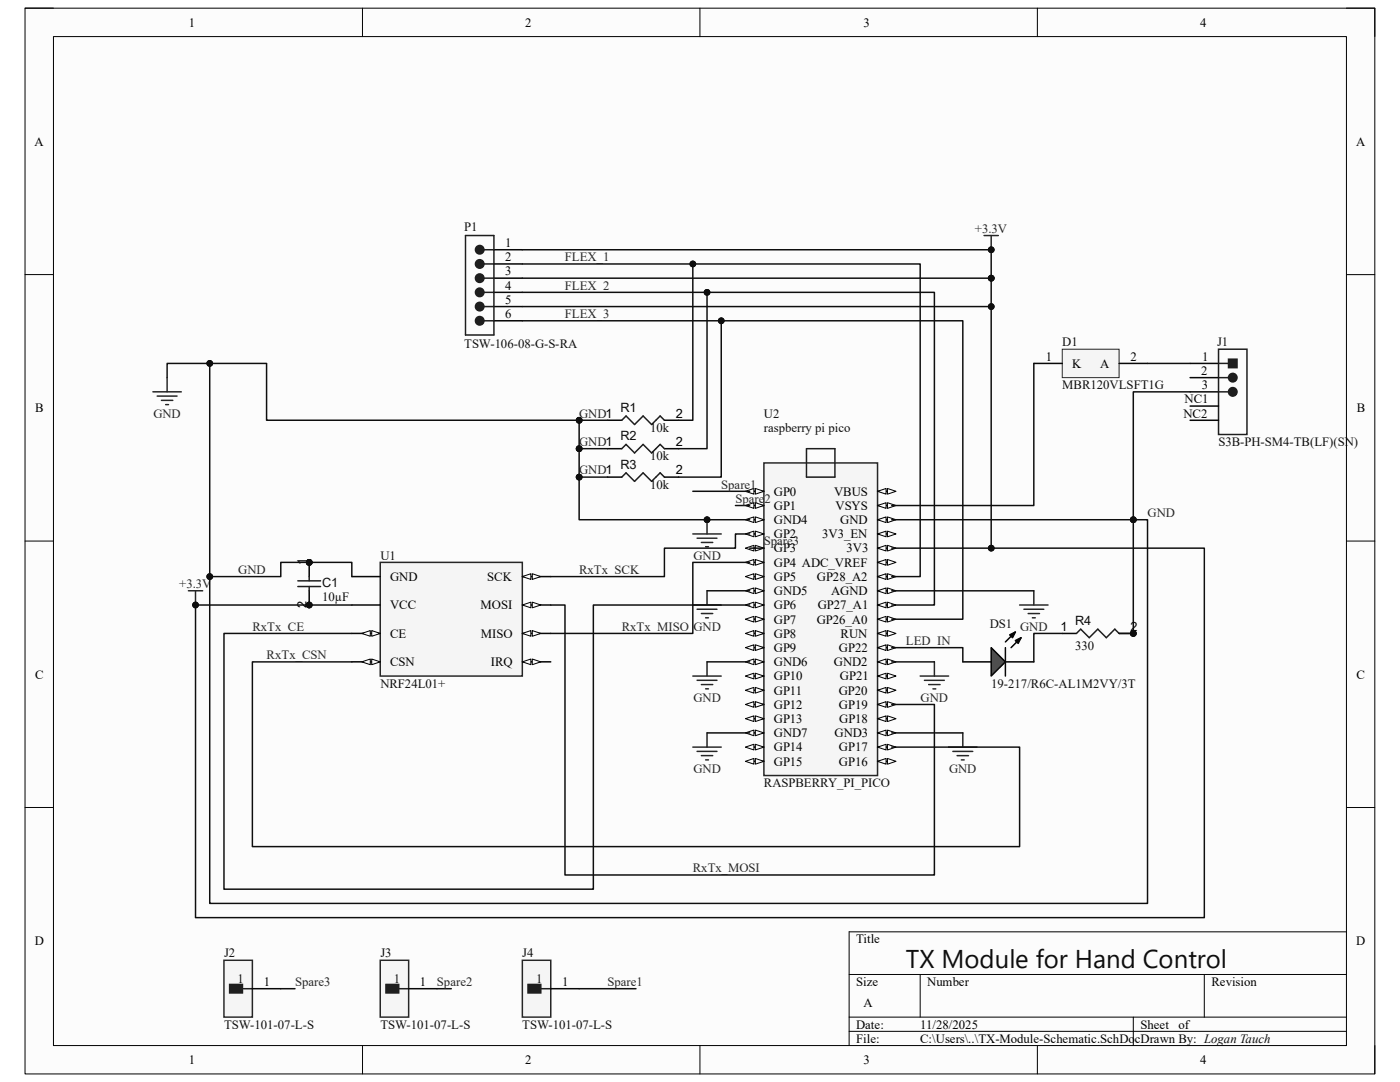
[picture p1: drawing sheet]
<svg xmlns="http://www.w3.org/2000/svg" width="279mm" height="216mm" viewBox="0 0 279 216" stroke-linecap="round" stroke-linejoin="round" font-family="sans-serif">
<path d="M5 1.6h269.4v212.7h-269.4z" fill-rule="evenodd" fill="#fcfcfc"/>
<path d="M5 1.6h269.4v212.7h-269.4z" fill="none" stroke="#000" stroke-width=".2"/>
<path d="M10.7 7.3h258v201.3h-258z" fill-rule="evenodd" fill="#fcfcfc"/>
<g fill="none" stroke="#000" stroke-width=".2">
<path d="M5 1.6h5.7M10.7 7.3h258v201.3h-258zM72.3 1.6v5.7M139.7 1.6v5.7M207 1.6v5.7M268.7 1.6h5.7v5.7M5 54.8h5.7M268.7 54.8h5.7M5 108h5.7M268.7 108h5.7M5 161.1h5.7M268.7 161.1h5.7"/>
<path d="M169.5 194.4h99.2M183.6 194.4v8.6M240.3 194.4v8.6M268.7 185.9h-99.2v22.7M72.3 208.6v5.7M139.7 208.6v5.7M169.5 203h99.2M169.5 205.8h99.2M207 208.6v5.7M226.2 203v5.6M274.4 208.6v5.7"/>
</g>
<path d="M152.5 92.4h22.6v62.3h-22.6z" fill-rule="evenodd" fill="#f5f5f5"/>
<path d="M152.5 92.4h22.6v62.3h-22.6z" fill="none" stroke="#262626" stroke-width=".3"/>
<path d="M161 89.5h5.6v5.7h-5.6z" fill="none" stroke="#1c1c1c" stroke-width=".3"/>
<path d="M149.6 98h2.8" fill="none" stroke="#000" stroke-width=".3"/>
<path d="M150.7 97.5l1.7 .5-1.7 .6z" fill="#fbfbfb"/>
<path d="M150.7 97.5l1.7 .5-1.7 .6z" fill="none" stroke="#000" stroke-width=".2"/>
<path d="M148.8 98l1.7-.5v1.1z" fill="#fbfbfb"/>
<path d="M148.8 98l1.7-.5v1.1z" fill="none" stroke="#000" stroke-width=".2"/>
<path d="M149.6 100.9h2.8" fill="none" stroke="#000" stroke-width=".3"/>
<path d="M150.7 100.3l1.7 .6-1.7 .5z" fill="#fbfbfb"/>
<path d="M150.7 100.3l1.7 .6-1.7 .5z" fill="none" stroke="#000" stroke-width=".2"/>
<path d="M148.8 100.9l1.7-.6v1.1z" fill="#fbfbfb"/>
<path d="M148.8 100.9l1.7-.6v1.1z" fill="none" stroke="#000" stroke-width=".2"/>
<path d="M149.6 103.7h2.8" fill="none" stroke="#000" stroke-width=".3"/>
<path d="M150.7 103.1l1.7 .6-1.7 .6z" fill="#fbfbfb"/>
<path d="M150.7 103.1l1.7 .6-1.7 .6z" fill="none" stroke="#000" stroke-width=".2"/>
<path d="M148.8 103.7l1.7-.6v1.2z" fill="#fbfbfb"/>
<path d="M148.8 103.7l1.7-.6v1.2z" fill="none" stroke="#000" stroke-width=".2"/>
<path d="M149.6 106.5h2.8" fill="none" stroke="#000" stroke-width=".3"/>
<path d="M150.7 106l1.7 .5-1.7 .6z" fill="#fbfbfb"/>
<path d="M150.7 106l1.7 .5-1.7 .6z" fill="none" stroke="#000" stroke-width=".2"/>
<path d="M148.8 106.5l1.7-.5v1.1z" fill="#fbfbfb"/>
<path d="M148.8 106.5l1.7-.5v1.1z" fill="none" stroke="#000" stroke-width=".2"/>
<path d="M149.6 109.4h2.8" fill="none" stroke="#000" stroke-width=".3"/>
<path d="M150.7 108.8l1.7 .6-1.7 .5z" fill="#fbfbfb"/>
<path d="M150.7 108.8l1.7 .6-1.7 .5z" fill="none" stroke="#000" stroke-width=".2"/>
<path d="M148.8 109.4l1.7-.6v1.1z" fill="#fbfbfb"/>
<path d="M148.8 109.4l1.7-.6v1.1z" fill="none" stroke="#000" stroke-width=".2"/>
<path d="M149.6 112.2h2.8" fill="none" stroke="#000" stroke-width=".3"/>
<path d="M150.7 111.6l1.7 .6-1.7 .6z" fill="#fbfbfb"/>
<path d="M150.7 111.6l1.7 .6-1.7 .6z" fill="none" stroke="#000" stroke-width=".2"/>
<path d="M148.8 112.2l1.7-.6v1.2z" fill="#fbfbfb"/>
<path d="M148.8 112.2l1.7-.6v1.2z" fill="none" stroke="#000" stroke-width=".2"/>
<path d="M149.6 115.1h2.8" fill="none" stroke="#000" stroke-width=".3"/>
<path d="M150.7 114.5l1.7 .6-1.7 .5z" fill="#fbfbfb"/>
<path d="M150.7 114.5l1.7 .6-1.7 .5z" fill="none" stroke="#000" stroke-width=".2"/>
<path d="M148.8 115.1l1.7-.6v1.1z" fill="#fbfbfb"/>
<path d="M148.8 115.1l1.7-.6v1.1z" fill="none" stroke="#000" stroke-width=".2"/>
<path d="M149.6 117.9h2.8" fill="none" stroke="#000" stroke-width=".3"/>
<path d="M150.7 117.3l1.7 .6-1.7 .6z" fill="#fbfbfb"/>
<path d="M150.7 117.3l1.7 .6-1.7 .6z" fill="none" stroke="#000" stroke-width=".2"/>
<path d="M148.8 117.9l1.7-.6v1.2z" fill="#fbfbfb"/>
<path d="M148.8 117.9l1.7-.6v1.2z" fill="none" stroke="#000" stroke-width=".2"/>
<path d="M149.6 120.7h2.8" fill="none" stroke="#000" stroke-width=".3"/>
<path d="M150.7 120.2l1.7 .5-1.7 .6z" fill="#fbfbfb"/>
<path d="M150.7 120.2l1.7 .5-1.7 .6z" fill="none" stroke="#000" stroke-width=".2"/>
<path d="M148.8 120.7l1.7-.5v1.1z" fill="#fbfbfb"/>
<path d="M148.8 120.7l1.7-.5v1.1z" fill="none" stroke="#000" stroke-width=".2"/>
<path d="M149.6 123.6h2.8" fill="none" stroke="#000" stroke-width=".3"/>
<path d="M150.7 123l1.7 .6-1.7 .5z" fill="#fbfbfb"/>
<path d="M150.7 123l1.7 .6-1.7 .5z" fill="none" stroke="#000" stroke-width=".2"/>
<path d="M148.8 123.6l1.7-.6v1.1z" fill="#fbfbfb"/>
<path d="M148.8 123.6l1.7-.6v1.1z" fill="none" stroke="#000" stroke-width=".2"/>
<path d="M149.6 126.4h2.8" fill="none" stroke="#000" stroke-width=".3"/>
<path d="M150.7 125.8l1.7 .6-1.7 .6z" fill="#fbfbfb"/>
<path d="M150.7 125.8l1.7 .6-1.7 .6z" fill="none" stroke="#000" stroke-width=".2"/>
<path d="M148.8 126.4l1.7-.6v1.2z" fill="#fbfbfb"/>
<path d="M148.8 126.4l1.7-.6v1.2z" fill="none" stroke="#000" stroke-width=".2"/>
<path d="M149.6 129.2h2.8" fill="none" stroke="#000" stroke-width=".3"/>
<path d="M150.7 128.7l1.7 .5-1.7 .6z" fill="#fbfbfb"/>
<path d="M150.7 128.7l1.7 .5-1.7 .6z" fill="none" stroke="#000" stroke-width=".2"/>
<path d="M148.8 129.2l1.7-.5v1.1z" fill="#fbfbfb"/>
<path d="M148.8 129.2l1.7-.5v1.1z" fill="none" stroke="#000" stroke-width=".2"/>
<path d="M149.6 132.1h2.8" fill="none" stroke="#000" stroke-width=".3"/>
<path d="M150.7 131.5l1.7 .6-1.7 .5z" fill="#fbfbfb"/>
<path d="M150.7 131.5l1.7 .6-1.7 .5z" fill="none" stroke="#000" stroke-width=".2"/>
<path d="M148.8 132.1l1.7-.6v1.1z" fill="#fbfbfb"/>
<path d="M148.8 132.1l1.7-.6v1.1z" fill="none" stroke="#000" stroke-width=".2"/>
<path d="M149.6 134.9h2.8" fill="none" stroke="#000" stroke-width=".3"/>
<path d="M150.7 134.3l1.7 .6-1.7 .6z" fill="#fbfbfb"/>
<path d="M150.7 134.3l1.7 .6-1.7 .6z" fill="none" stroke="#000" stroke-width=".2"/>
<path d="M148.8 134.9l1.7-.6v1.2z" fill="#fbfbfb"/>
<path d="M148.8 134.9l1.7-.6v1.2z" fill="none" stroke="#000" stroke-width=".2"/>
<path d="M149.6 137.7h2.8" fill="none" stroke="#000" stroke-width=".3"/>
<path d="M150.7 137.2l1.7 .5-1.7 .6z" fill="#fbfbfb"/>
<path d="M150.7 137.2l1.7 .5-1.7 .6z" fill="none" stroke="#000" stroke-width=".2"/>
<path d="M148.8 137.7l1.7-.5v1.1z" fill="#fbfbfb"/>
<path d="M148.8 137.7l1.7-.5v1.1z" fill="none" stroke="#000" stroke-width=".2"/>
<path d="M149.6 140.6h2.8" fill="none" stroke="#000" stroke-width=".3"/>
<path d="M150.7 140l1.7 .6-1.7 .5z" fill="#fbfbfb"/>
<path d="M150.7 140l1.7 .6-1.7 .5z" fill="none" stroke="#000" stroke-width=".2"/>
<path d="M148.8 140.6l1.7-.6v1.1z" fill="#fbfbfb"/>
<path d="M148.8 140.6l1.7-.6v1.1z" fill="none" stroke="#000" stroke-width=".2"/>
<path d="M149.6 143.4h2.8" fill="none" stroke="#000" stroke-width=".3"/>
<path d="M150.7 142.8l1.7 .6-1.7 .6z" fill="#fbfbfb"/>
<path d="M150.7 142.8l1.7 .6-1.7 .6z" fill="none" stroke="#000" stroke-width=".2"/>
<path d="M148.8 143.4l1.7-.6v1.2z" fill="#fbfbfb"/>
<path d="M148.8 143.4l1.7-.6v1.2z" fill="none" stroke="#000" stroke-width=".2"/>
<path d="M149.6 146.2h2.8" fill="none" stroke="#000" stroke-width=".3"/>
<path d="M150.7 145.7l1.7 .5-1.7 .6z" fill="#fbfbfb"/>
<path d="M150.7 145.7l1.7 .5-1.7 .6z" fill="none" stroke="#000" stroke-width=".2"/>
<path d="M148.8 146.2l1.7-.5v1.1z" fill="#fbfbfb"/>
<path d="M148.8 146.2l1.7-.5v1.1z" fill="none" stroke="#000" stroke-width=".2"/>
<path d="M149.6 149.1h2.8" fill="none" stroke="#000" stroke-width=".3"/>
<path d="M150.7 148.5l1.7 .6-1.7 .5z" fill="#fbfbfb"/>
<path d="M150.7 148.5l1.7 .6-1.7 .5z" fill="none" stroke="#000" stroke-width=".2"/>
<path d="M148.8 149.1l1.7-.6v1.1z" fill="#fbfbfb"/>
<path d="M148.8 149.1l1.7-.6v1.1z" fill="none" stroke="#000" stroke-width=".2"/>
<path d="M149.6 151.9h2.8" fill="none" stroke="#000" stroke-width=".3"/>
<path d="M150.7 151.3l1.7 .6-1.7 .6z" fill="#fbfbfb"/>
<path d="M150.7 151.3l1.7 .6-1.7 .6z" fill="none" stroke="#000" stroke-width=".2"/>
<path d="M148.8 151.9l1.7-.6v1.2z" fill="#fbfbfb"/>
<path d="M148.8 151.9l1.7-.6v1.2z" fill="none" stroke="#000" stroke-width=".2"/>
<path d="M175.1 98h2.9" fill="none" stroke="#000" stroke-width=".3"/>
<path d="M175.1 98l1.7-.5v1.1z" fill="#fbfbfb"/>
<path d="M175.1 98l1.7-.5v1.1z" fill="none" stroke="#000" stroke-width=".2"/>
<path d="M177.1 97.5l1.7 .5-1.7 .6z" fill="#fbfbfb"/>
<path d="M177.1 97.5l1.7 .5-1.7 .6z" fill="none" stroke="#000" stroke-width=".2"/>
<path d="M175.1 100.9h2.9" fill="none" stroke="#000" stroke-width=".3"/>
<path d="M175.1 100.9l1.7-.6v1.1z" fill="#fbfbfb"/>
<path d="M175.1 100.9l1.7-.6v1.1z" fill="none" stroke="#000" stroke-width=".2"/>
<path d="M177.1 100.3l1.7 .6-1.7 .5z" fill="#fbfbfb"/>
<path d="M177.1 100.3l1.7 .6-1.7 .5z" fill="none" stroke="#000" stroke-width=".2"/>
<path d="M175.1 103.7h2.9" fill="none" stroke="#000" stroke-width=".3"/>
<path d="M175.1 103.7l1.7-.6v1.2z" fill="#fbfbfb"/>
<path d="M175.1 103.7l1.7-.6v1.2z" fill="none" stroke="#000" stroke-width=".2"/>
<path d="M177.1 103.1l1.7 .6-1.7 .6z" fill="#fbfbfb"/>
<path d="M177.1 103.1l1.7 .6-1.7 .6z" fill="none" stroke="#000" stroke-width=".2"/>
<path d="M175.1 106.5h2.9" fill="none" stroke="#000" stroke-width=".3"/>
<path d="M175.1 106.5l1.7-.5v1.1z" fill="#fbfbfb"/>
<path d="M175.1 106.5l1.7-.5v1.1z" fill="none" stroke="#000" stroke-width=".2"/>
<path d="M177.1 106l1.7 .5-1.7 .6z" fill="#fbfbfb"/>
<path d="M177.1 106l1.7 .5-1.7 .6z" fill="none" stroke="#000" stroke-width=".2"/>
<path d="M175.1 109.4h2.9" fill="none" stroke="#000" stroke-width=".3"/>
<path d="M175.1 109.4l1.7-.6v1.2z" fill="#fbfbfb"/>
<path d="M175.1 109.4l1.7-.6v1.2z" fill="none" stroke="#000" stroke-width=".2"/>
<path d="M177.1 108.8l1.7 .6-1.7 .6z" fill="#fbfbfb"/>
<path d="M177.1 108.8l1.7 .6-1.7 .6z" fill="none" stroke="#000" stroke-width=".2"/>
<path d="M175.1 112.2h2.9" fill="none" stroke="#000" stroke-width=".3"/>
<path d="M175.1 112.2l1.7-.6v1.2z" fill="#fbfbfb"/>
<path d="M175.1 112.2l1.7-.6v1.2z" fill="none" stroke="#000" stroke-width=".2"/>
<path d="M177.1 111.6l1.7 .6-1.7 .6z" fill="#fbfbfb"/>
<path d="M177.1 111.6l1.7 .6-1.7 .6z" fill="none" stroke="#000" stroke-width=".2"/>
<path d="M175.1 115.1h2.9" fill="none" stroke="#000" stroke-width=".3"/>
<path d="M175.1 115.1l1.7-.6v1.1z" fill="#fbfbfb"/>
<path d="M175.1 115.1l1.7-.6v1.1z" fill="none" stroke="#000" stroke-width=".2"/>
<path d="M177.1 114.5l1.7 .6-1.7 .5z" fill="#fbfbfb"/>
<path d="M177.1 114.5l1.7 .6-1.7 .5z" fill="none" stroke="#000" stroke-width=".2"/>
<path d="M175.1 117.9h2.9" fill="none" stroke="#000" stroke-width=".3"/>
<path d="M175.1 117.9l1.7-.6v1.2z" fill="#fbfbfb"/>
<path d="M175.1 117.9l1.7-.6v1.2z" fill="none" stroke="#000" stroke-width=".2"/>
<path d="M177.1 117.3l1.7 .6-1.7 .6z" fill="#fbfbfb"/>
<path d="M177.1 117.3l1.7 .6-1.7 .6z" fill="none" stroke="#000" stroke-width=".2"/>
<path d="M175.1 120.7h2.9" fill="none" stroke="#000" stroke-width=".3"/>
<path d="M175.1 120.7l1.7-.5v1.1z" fill="#fbfbfb"/>
<path d="M175.1 120.7l1.7-.5v1.1z" fill="none" stroke="#000" stroke-width=".2"/>
<path d="M177.1 120.2l1.7 .5-1.7 .6z" fill="#fbfbfb"/>
<path d="M177.1 120.2l1.7 .5-1.7 .6z" fill="none" stroke="#000" stroke-width=".2"/>
<path d="M175.1 123.6h2.9" fill="none" stroke="#000" stroke-width=".3"/>
<path d="M175.1 123.6l1.7-.6v1.1z" fill="#fbfbfb"/>
<path d="M175.1 123.6l1.7-.6v1.1z" fill="none" stroke="#000" stroke-width=".2"/>
<path d="M177.1 123l1.7 .6-1.7 .5z" fill="#fbfbfb"/>
<path d="M177.1 123l1.7 .6-1.7 .5z" fill="none" stroke="#000" stroke-width=".2"/>
<path d="M175.1 126.4h2.9" fill="none" stroke="#000" stroke-width=".3"/>
<path d="M175.1 126.4l1.7-.6v1.2z" fill="#fbfbfb"/>
<path d="M175.1 126.4l1.7-.6v1.2z" fill="none" stroke="#000" stroke-width=".2"/>
<path d="M177.1 125.8l1.7 .6-1.7 .6z" fill="#fbfbfb"/>
<path d="M177.1 125.8l1.7 .6-1.7 .6z" fill="none" stroke="#000" stroke-width=".2"/>
<path d="M175.1 129.2h2.9" fill="none" stroke="#000" stroke-width=".3"/>
<path d="M175.1 129.2l1.7-.5v1.1z" fill="#fbfbfb"/>
<path d="M175.1 129.2l1.7-.5v1.1z" fill="none" stroke="#000" stroke-width=".2"/>
<path d="M177.1 128.7l1.7 .5-1.7 .6z" fill="#fbfbfb"/>
<path d="M177.1 128.7l1.7 .5-1.7 .6z" fill="none" stroke="#000" stroke-width=".2"/>
<path d="M175.1 132.1h2.9" fill="none" stroke="#000" stroke-width=".3"/>
<path d="M175.1 132.1l1.7-.6v1.1z" fill="#fbfbfb"/>
<path d="M175.1 132.1l1.7-.6v1.1z" fill="none" stroke="#000" stroke-width=".2"/>
<path d="M177.1 131.5l1.7 .6-1.7 .5z" fill="#fbfbfb"/>
<path d="M177.1 131.5l1.7 .6-1.7 .5z" fill="none" stroke="#000" stroke-width=".2"/>
<path d="M175.1 134.9h2.9" fill="none" stroke="#000" stroke-width=".3"/>
<path d="M175.1 134.9l1.7-.6v1.2z" fill="#fbfbfb"/>
<path d="M175.1 134.9l1.7-.6v1.2z" fill="none" stroke="#000" stroke-width=".2"/>
<path d="M177.1 134.3l1.7 .6-1.7 .6z" fill="#fbfbfb"/>
<path d="M177.1 134.3l1.7 .6-1.7 .6z" fill="none" stroke="#000" stroke-width=".2"/>
<path d="M175.1 137.7h2.9" fill="none" stroke="#000" stroke-width=".3"/>
<path d="M175.1 137.7l1.7-.5v1.1z" fill="#fbfbfb"/>
<path d="M175.1 137.7l1.7-.5v1.1z" fill="none" stroke="#000" stroke-width=".2"/>
<path d="M177.1 137.2l1.7 .5-1.7 .6z" fill="#fbfbfb"/>
<path d="M177.1 137.2l1.7 .5-1.7 .6z" fill="none" stroke="#000" stroke-width=".2"/>
<path d="M175.1 140.6h2.9" fill="none" stroke="#000" stroke-width=".3"/>
<path d="M175.1 140.6l1.7-.6v1.1z" fill="#fbfbfb"/>
<path d="M175.1 140.6l1.7-.6v1.1z" fill="none" stroke="#000" stroke-width=".2"/>
<path d="M177.1 140l1.7 .6-1.7 .5z" fill="#fbfbfb"/>
<path d="M177.1 140l1.7 .6-1.7 .5z" fill="none" stroke="#000" stroke-width=".2"/>
<path d="M175.1 143.4h2.9" fill="none" stroke="#000" stroke-width=".3"/>
<path d="M175.1 143.4l1.7-.6v1.2z" fill="#fbfbfb"/>
<path d="M175.1 143.4l1.7-.6v1.2z" fill="none" stroke="#000" stroke-width=".2"/>
<path d="M177.1 142.8l1.7 .6-1.7 .6z" fill="#fbfbfb"/>
<path d="M177.1 142.8l1.7 .6-1.7 .6z" fill="none" stroke="#000" stroke-width=".2"/>
<path d="M175.1 146.2h2.9" fill="none" stroke="#000" stroke-width=".3"/>
<path d="M175.1 146.2l1.7-.5v1.1z" fill="#fbfbfb"/>
<path d="M175.1 146.2l1.7-.5v1.1z" fill="none" stroke="#000" stroke-width=".2"/>
<path d="M177.1 145.7l1.7 .5-1.7 .6z" fill="#fbfbfb"/>
<path d="M177.1 145.7l1.7 .5-1.7 .6z" fill="none" stroke="#000" stroke-width=".2"/>
<path d="M175.1 149.1h2.9" fill="none" stroke="#000" stroke-width=".3"/>
<path d="M175.1 149.1l1.7-.6v1.1z" fill="#fbfbfb"/>
<path d="M175.1 149.1l1.7-.6v1.1z" fill="none" stroke="#000" stroke-width=".2"/>
<path d="M177.1 148.5l1.7 .6-1.7 .5z" fill="#fbfbfb"/>
<path d="M177.1 148.5l1.7 .6-1.7 .5z" fill="none" stroke="#000" stroke-width=".2"/>
<path d="M175.1 151.9h2.9" fill="none" stroke="#000" stroke-width=".3"/>
<path d="M175.1 151.9l1.7-.6v1.2z" fill="#fbfbfb"/>
<path d="M175.1 151.9l1.7-.6v1.2z" fill="none" stroke="#000" stroke-width=".2"/>
<path d="M177.1 151.3l1.7 .6-1.7 .6z" fill="#fbfbfb"/>
<path d="M177.1 151.3l1.7 .6-1.7 .6z" fill="none" stroke="#000" stroke-width=".2"/>
<path d="M75.9 112.2h28.3v22.7h-28.3z" fill-rule="evenodd" fill="#f5f5f5"/>
<path d="M75.9 112.2h28.3v22.7h-28.3z" fill="none" stroke="#262626" stroke-width=".3"/>
<path d="M70.2 115.1h5.7M70.2 120.7h5.7M70.2 126.4h5.7" fill="none" stroke="#000" stroke-width=".3"/>
<path d="M74.2 125.8l1.7 .6-1.7 .6z" fill="#fbfbfb"/>
<path d="M74.2 125.8l1.7 .6-1.7 .6z" fill="none" stroke="#000" stroke-width=".2"/>
<path d="M72.2 126.4l1.7-.6v1.2z" fill="#fbfbfb"/>
<path d="M72.2 126.4l1.7-.6v1.2z" fill="none" stroke="#000" stroke-width=".2"/>
<path d="M70.2 132.1h5.7" fill="none" stroke="#000" stroke-width=".3"/>
<path d="M74.2 131.5l1.7 .6-1.7 .5z" fill="#fbfbfb"/>
<path d="M74.2 131.5l1.7 .6-1.7 .5z" fill="none" stroke="#000" stroke-width=".2"/>
<path d="M72.2 132.1l1.7-.6v1.1z" fill="#fbfbfb"/>
<path d="M72.2 132.1l1.7-.6v1.1z" fill="none" stroke="#000" stroke-width=".2"/>
<path d="M104.2 115.1h5.7" fill="none" stroke="#000" stroke-width=".3"/>
<path d="M104.2 115.1l1.7-.6v1.1z" fill="#fbfbfb"/>
<path d="M104.2 115.1l1.7-.6v1.1z" fill="none" stroke="#000" stroke-width=".2"/>
<path d="M106.2 114.5l1.7 .6-1.7 .5z" fill="#fbfbfb"/>
<path d="M106.2 114.5l1.7 .6-1.7 .5z" fill="none" stroke="#000" stroke-width=".2"/>
<path d="M104.2 120.7h5.7" fill="none" stroke="#000" stroke-width=".3"/>
<path d="M104.2 120.7l1.7-.5v1.1z" fill="#fbfbfb"/>
<path d="M104.2 120.7l1.7-.5v1.1z" fill="none" stroke="#000" stroke-width=".2"/>
<path d="M106.2 120.2l1.7 .5-1.7 .6z" fill="#fbfbfb"/>
<path d="M106.2 120.2l1.7 .5-1.7 .6z" fill="none" stroke="#000" stroke-width=".2"/>
<path d="M104.2 126.4h5.7" fill="none" stroke="#000" stroke-width=".3"/>
<path d="M104.2 126.4l1.7-.6v1.2z" fill="#fbfbfb"/>
<path d="M104.2 126.4l1.7-.6v1.2z" fill="none" stroke="#000" stroke-width=".2"/>
<path d="M106.2 125.8l1.7 .6-1.7 .6z" fill="#fbfbfb"/>
<path d="M106.2 125.8l1.7 .6-1.7 .6z" fill="none" stroke="#000" stroke-width=".2"/>
<path d="M104.2 132.1h5.7" fill="none" stroke="#000" stroke-width=".3"/>
<path d="M104.2 132.1l1.7-.6v1.1z" fill="#fbfbfb"/>
<path d="M104.2 132.1l1.7-.6v1.1z" fill="none" stroke="#000" stroke-width=".2"/>
<path d="M106.2 131.5l1.7 .6-1.7 .5z" fill="#fbfbfb"/>
<path d="M106.2 131.5l1.7 .6-1.7 .5z" fill="none" stroke="#000" stroke-width=".2"/>
<path d="M30.5 78.2h5.7M31.4 79h3.9M32.2 79.9h2.3M33.4 75.4v2.8M33.1 80.7h.5" fill="none" stroke="#262626" stroke-width=".3"/>
<circle cx="115.6" cy="83.9" r=".57" fill="#0e0e0e"/>
<circle cx="115.6" cy="83.9" r=".57" fill="none" stroke="#0e0e0e" stroke-width=".2"/>
<circle cx="115.6" cy="89.5" r=".57" fill="#0e0e0e"/>
<circle cx="115.6" cy="89.5" r=".57" fill="none" stroke="#0e0e0e" stroke-width=".2"/>
<circle cx="115.6" cy="95.2" r=".57" fill="#0e0e0e"/>
<circle cx="115.6" cy="95.2" r=".57" fill="none" stroke="#0e0e0e" stroke-width=".2"/>
<path d="M98.6 49.8h5.6M98.6 52.7h5.6M98.6 55.5h5.6M98.6 58.3h5.6M98.6 61.2h5.6M98.6 64h5.6" fill="none" stroke="#000" stroke-width=".3"/>
<path d="M96.6 49.8h2" fill="none" stroke="#1c1c1c" stroke-width=".3"/>
<circle cx="95.7" cy="49.8" r=".85" fill="#1c1c1c"/>
<g fill="none" stroke="#1c1c1c" stroke-width=".3">
<path d="M92.9 47h5.7v19.8h-5.7zM96.6 52.7h2"/>
<circle cx="95.7" cy="49.8" r=".85"/>
</g>
<circle cx="95.7" cy="52.7" r=".85" fill="#1c1c1c"/>
<g fill="none" stroke="#1c1c1c" stroke-width=".3">
<path d="M96.6 55.5h2M96.6 58.3h2"/>
<circle cx="95.7" cy="52.7" r=".85"/>
</g>
<circle cx="95.7" cy="55.5" r=".85" fill="#1c1c1c"/>
<circle cx="95.7" cy="55.5" r=".85" fill="none" stroke="#1c1c1c" stroke-width=".3"/>
<circle cx="95.7" cy="58.3" r=".85" fill="#1c1c1c"/>
<g fill="none" stroke="#1c1c1c" stroke-width=".3">
<path d="M96.6 61.2h2M96.6 64h2"/>
<circle cx="95.7" cy="58.3" r=".85"/>
</g>
<circle cx="95.7" cy="61.2" r=".85" fill="#1c1c1c"/>
<circle cx="95.7" cy="61.2" r=".85" fill="none" stroke="#1c1c1c" stroke-width=".3"/>
<circle cx="95.7" cy="64" r=".85" fill="#1c1c1c"/>
<circle cx="95.7" cy="64" r=".85" fill="none" stroke="#1c1c1c" stroke-width=".3"/>
<circle cx="61.7" cy="112.2" r=".57" fill="#0e0e0e"/>
<circle cx="61.7" cy="112.2" r=".57" fill="none" stroke="#0e0e0e" stroke-width=".2"/>
<circle cx="61.7" cy="120.7" r=".57" fill="#0e0e0e"/>
<circle cx="61.7" cy="120.7" r=".57" fill="none" stroke="#0e0e0e" stroke-width=".2"/>
<path d="M61.7 112.2v2.9" fill="none" stroke="#000" stroke-width=".3"/>
<circle cx="61.7" cy="112.2" r=".57" fill="#0e0e0e"/>
<circle cx="61.7" cy="112.2" r=".57" fill="none" stroke="#0e0e0e" stroke-width=".2"/>
<path d="M61.7 117.9v2.8" fill="none" stroke="#000" stroke-width=".3"/>
<circle cx="61.7" cy="120.7" r=".57" fill="#0e0e0e"/>
<circle cx="61.7" cy="120.7" r=".57" fill="none" stroke="#0e0e0e" stroke-width=".2"/>
<path d="M243.2 69.7h5.7v17h-5.7zM59.4 117h4.6M59.4 115.9h4.6M61.7 115.1v.8M61.7 117v.9" fill="none" stroke="#1c1c1c" stroke-width=".3"/>
<path d="M237.5 78.2h5.7M237.5 75.4h5.7M237.5 72.5h5.7" fill="none" stroke="#000" stroke-width=".3"/>
<circle cx="246" cy="78.2" r=".85" fill="#1c1c1c"/>
<circle cx="246" cy="78.2" r=".85" fill="none" stroke="#1c1c1c" stroke-width=".3"/>
<circle cx="246" cy="75.4" r=".85" fill="#1c1c1c"/>
<g fill="none" stroke="#1c1c1c" stroke-width=".3">
<path d="M243.2 75.4h2M243.2 78.2h2M243.2 72.5h2"/>
<circle cx="246" cy="75.4" r=".85"/>
</g>
<path d="M245.2 71.7h1.7v1.7h-1.7z" fill-rule="evenodd" fill="#1c1c1c"/>
<path d="M245.2 71.7h1.7v1.7h-1.7z" fill="none" stroke="#1c1c1c" stroke-width=".3"/>
<path d="M237.5 81h5.7M237.5 83.9h5.7M192.2 132.1h5.6M200.6 132.1h5.7" fill="none" stroke="#000" stroke-width=".3"/>
<path d="M197.8 129.2l2.8 2.9-2.8 2.8z" fill="#4c4c4c"/>
<path d="M121.3 83.9h2.8M121.3 89.5h2.8M121.3 95.2h2.8M132.6 83.9h2.8M132.6 89.5h2.8M132.6 95.2h2.8M197.8 129.2l2.8 2.9-2.8 2.8zM200.6 129.2v5.7M201.5 126.7l1.1-.6-.5 1.1zM202.6 127.8l1.2-.6-.6 1.2zM202.6 126.1l-2 2M203.8 127.2l-2 2" fill="none" stroke="#000" stroke-width=".3"/>
<path d="M201.5 126.7l1.1-.6-.5 1.1zM202.6 127.8l1.2-.6-.6 1.2z" fill="#000"/>
<path d="M124.1 83.9l.8-.9 1.7 1.7 1.7-1.7 1.7 1.7 1.7-1.7 .9 .9M124.1 89.5l.8-.8 1.7 1.7 1.7-1.7 1.7 1.7 1.7-1.7 .9 .8M124.1 95.2l.8-.8 1.7 1.6 1.7-1.6 1.7 1.6 1.7-1.6 .9 .8" fill="none" stroke="#1c1c1c" stroke-width=".3"/>
<circle cx="226.2" cy="126.4" r=".57" fill="#0e0e0e"/>
<circle cx="226.2" cy="126.4" r=".57" fill="none" stroke="#0e0e0e" stroke-width=".2"/>
<path d="M223.3 126.4h2.9" fill="none" stroke="#000" stroke-width=".3"/>
<circle cx="226.2" cy="126.4" r=".57" fill="#0e0e0e"/>
<circle cx="226.2" cy="126.4" r=".57" fill="none" stroke="#0e0e0e" stroke-width=".2"/>
<path d="M212 126.4h2.8" fill="none" stroke="#000" stroke-width=".3"/>
<path d="M214.8 126.4l.9-.9 1.7 1.7 1.7-1.7 1.7 1.7 1.7-1.7 .8 .9" fill="none" stroke="#1c1c1c" stroke-width=".3"/>
<path d="M196.4 47h2.8M197.8 47v2.8" fill="none" stroke="#262626" stroke-width=".3"/>
<circle cx="197.8" cy="49.8" r=".57" fill="#0e0e0e"/>
<circle cx="197.8" cy="49.8" r=".57" fill="none" stroke="#0e0e0e" stroke-width=".2"/>
<path d="M37.6 117.9h2.8M39 117.9v2.8" fill="none" stroke="#262626" stroke-width=".3"/>
<circle cx="39" cy="120.7" r=".57" fill="#0e0e0e"/>
<circle cx="39" cy="120.7" r=".57" fill="none" stroke="#0e0e0e" stroke-width=".2"/>
<path d="M138.3 106.5h5.6M139.1 107.4h4M140 108.2h2.2M140.8 109.1h.6M141.1 103.7v2.8" fill="none" stroke="#262626" stroke-width=".3"/>
<circle cx="141.1" cy="103.7" r=".57" fill="#0e0e0e"/>
<circle cx="141.1" cy="103.7" r=".57" fill="none" stroke="#0e0e0e" stroke-width=".2"/>
<g fill="none" stroke="#262626" stroke-width=".3">
<path d="M141.1 117.9v2.8M206.3 117.9v2.8M138.3 134.9h5.6M138.3 120.7h5.6M139.1 135.7h4M139.1 121.6h4M140 136.6h2.2M140 122.4h2.2M140.8 137.5h.6M140.8 123.3h.6M141.1 132.1v2.8M183.6 134.9h5.7"/>
<path d="M184.5 135.8h4M185.3 136.6h2.3M186.2 137.5h.6M186.5 132.1v2.8M203.5 120.7h5.7M204.3 121.6h4M205.2 122.4h2.3M206 123.3h.6M138.3 149.1h5.6M139.1 149.9h4M140 150.8h2.2M140.8 151.6h.6"/>
<path d="M141.1 146.2v2.9M189.3 149.1h5.7M190.2 149.9h3.9M191 150.8h2.3M191.9 151.6h.5M192.2 146.2v2.9"/>
</g>
<path d="M212 69.7h11.3v5.7h-11.3z" fill-rule="evenodd" fill="#f5f5f5"/>
<path d="M212 69.7h11.3v5.7h-11.3z" fill="none" stroke="#262626" stroke-width=".2"/>
<path d="M206.3 72.5h5.7M223.3 72.5h5.7" fill="none" stroke="#000" stroke-width=".3"/>
<path d="M44.7 191.6h5.7v11.4h-5.7z" fill-rule="evenodd" fill="#f5f5f5"/>
<path d="M44.7 191.6h5.7v11.4h-5.7z" fill="none" stroke="#262626" stroke-width=".3"/>
<path d="M45.8 196.4h2.6v1.7h-2.6z" fill-rule="evenodd" fill="#1c1c1c"/>
<path d="M45.8 196.4h2.6v1.7h-2.6zM48.4 197.3h2" fill="none" stroke="#1c1c1c" stroke-width=".3"/>
<path d="M50.4 197.3h5.6" fill="none" stroke="#000" stroke-width=".3"/>
<path d="M75.9 191.6h5.7v11.4h-5.7z" fill-rule="evenodd" fill="#f5f5f5"/>
<path d="M75.9 191.6h5.7v11.4h-5.7z" fill="none" stroke="#262626" stroke-width=".3"/>
<path d="M77 196.4h2.6v1.7h-2.6z" fill-rule="evenodd" fill="#1c1c1c"/>
<path d="M77 196.4h2.6v1.7h-2.6zM79.6 197.3h2" fill="none" stroke="#1c1c1c" stroke-width=".3"/>
<path d="M81.6 197.3h5.6" fill="none" stroke="#000" stroke-width=".3"/>
<path d="M178 109.4h62.3v73.7h-201.3v-62.4h31.2" fill="none" stroke="#0e0e0e" stroke-width=".3"/>
<circle cx="61.7" cy="120.7" r=".57" fill="#0e0e0e"/>
<circle cx="61.7" cy="120.7" r=".57" fill="none" stroke="#0e0e0e" stroke-width=".2"/>
<circle cx="39" cy="120.7" r=".57" fill="#0e0e0e"/>
<circle cx="39" cy="120.7" r=".57" fill="none" stroke="#0e0e0e" stroke-width=".2"/>
<circle cx="197.8" cy="109.4" r=".57" fill="#0e0e0e"/>
<circle cx="197.8" cy="109.4" r=".57" fill="none" stroke="#0e0e0e" stroke-width=".2"/>
<path d="M33.4 75.4v-2.9h19.8v11.4h62.4v19.8h34" fill="none" stroke="#0e0e0e" stroke-width=".3"/>
<circle cx="41.9" cy="72.5" r=".57" fill="#0e0e0e"/>
<circle cx="41.9" cy="72.5" r=".57" fill="none" stroke="#0e0e0e" stroke-width=".2"/>
<circle cx="115.6" cy="83.9" r=".57" fill="#0e0e0e"/>
<circle cx="115.6" cy="83.9" r=".57" fill="none" stroke="#0e0e0e" stroke-width=".2"/>
<circle cx="115.6" cy="89.5" r=".57" fill="#0e0e0e"/>
<circle cx="115.6" cy="89.5" r=".57" fill="none" stroke="#0e0e0e" stroke-width=".2"/>
<circle cx="115.6" cy="95.2" r=".57" fill="#0e0e0e"/>
<circle cx="115.6" cy="95.2" r=".57" fill="none" stroke="#0e0e0e" stroke-width=".2"/>
<circle cx="141.1" cy="103.7" r=".57" fill="#0e0e0e"/>
<circle cx="141.1" cy="103.7" r=".57" fill="none" stroke="#0e0e0e" stroke-width=".2"/>
<path d="M104.2 55.5h93.6" fill="none" stroke="#0e0e0e" stroke-width=".3"/>
<circle cx="197.8" cy="55.5" r=".57" fill="#0e0e0e"/>
<circle cx="197.8" cy="55.5" r=".57" fill="none" stroke="#0e0e0e" stroke-width=".2"/>
<path d="M104.2 49.8h93.6v5.7" fill="none" stroke="#0e0e0e" stroke-width=".3"/>
<circle cx="197.8" cy="55.5" r=".57" fill="#0e0e0e"/>
<circle cx="197.8" cy="55.5" r=".57" fill="none" stroke="#0e0e0e" stroke-width=".2"/>
<circle cx="197.8" cy="49.8" r=".57" fill="#0e0e0e"/>
<circle cx="197.8" cy="49.8" r=".57" fill="none" stroke="#0e0e0e" stroke-width=".2"/>
<path d="M197.8 55.5v5.7" fill="none" stroke="#0e0e0e" stroke-width=".3"/>
<circle cx="197.8" cy="61.2" r=".57" fill="#0e0e0e"/>
<circle cx="197.8" cy="61.2" r=".57" fill="none" stroke="#0e0e0e" stroke-width=".2"/>
<circle cx="197.8" cy="55.5" r=".57" fill="#0e0e0e"/>
<circle cx="197.8" cy="55.5" r=".57" fill="none" stroke="#0e0e0e" stroke-width=".2"/>
<path d="M138.3 52.7v31.2h-2.9" fill="none" stroke="#0e0e0e" stroke-width=".3"/>
<circle cx="138.3" cy="52.7" r=".57" fill="#0e0e0e"/>
<circle cx="138.3" cy="52.7" r=".57" fill="none" stroke="#0e0e0e" stroke-width=".2"/>
<path d="M141.1 58.3v31.2h-5.7" fill="none" stroke="#0e0e0e" stroke-width=".3"/>
<circle cx="141.1" cy="58.3" r=".57" fill="#0e0e0e"/>
<circle cx="141.1" cy="58.3" r=".57" fill="none" stroke="#0e0e0e" stroke-width=".2"/>
<path d="M143.9 64v31.2h-8.5" fill="none" stroke="#0e0e0e" stroke-width=".3"/>
<circle cx="143.9" cy="64" r=".57" fill="#0e0e0e"/>
<circle cx="143.9" cy="64" r=".57" fill="none" stroke="#0e0e0e" stroke-width=".2"/>
<path d="M104.2 61.2h93.6v48.2" fill="none" stroke="#0e0e0e" stroke-width=".3"/>
<circle cx="197.8" cy="61.2" r=".57" fill="#0e0e0e"/>
<circle cx="197.8" cy="61.2" r=".57" fill="none" stroke="#0e0e0e" stroke-width=".2"/>
<circle cx="197.8" cy="109.4" r=".57" fill="#0e0e0e"/>
<circle cx="197.8" cy="109.4" r=".57" fill="none" stroke="#0e0e0e" stroke-width=".2"/>
<path d="M61.7 112.2h8.5v2.9" fill="none" stroke="#0e0e0e" stroke-width=".3"/>
<circle cx="61.7" cy="112.2" r=".57" fill="#0e0e0e"/>
<circle cx="61.7" cy="112.2" r=".57" fill="none" stroke="#0e0e0e" stroke-width=".2"/>
<path d="M41.9 72.5v42.6h14.1v-2.9h5.7" fill="none" stroke="#0e0e0e" stroke-width=".3"/>
<circle cx="61.7" cy="112.2" r=".57" fill="#0e0e0e"/>
<circle cx="61.7" cy="112.2" r=".57" fill="none" stroke="#0e0e0e" stroke-width=".2"/>
<circle cx="41.9" cy="115.1" r=".57" fill="#0e0e0e"/>
<circle cx="41.9" cy="115.1" r=".57" fill="none" stroke="#0e0e0e" stroke-width=".2"/>
<circle cx="41.9" cy="72.5" r=".57" fill="#0e0e0e"/>
<circle cx="41.9" cy="72.5" r=".57" fill="none" stroke="#0e0e0e" stroke-width=".2"/>
<path d="M178 103.7h51v76.6h-187.1v-65.2" fill="none" stroke="#0e0e0e" stroke-width=".3"/>
<circle cx="226.2" cy="103.7" r=".57" fill="#0e0e0e"/>
<circle cx="226.2" cy="103.7" r=".57" fill="none" stroke="#0e0e0e" stroke-width=".2"/>
<circle cx="41.9" cy="115.1" r=".57" fill="#0e0e0e"/>
<circle cx="41.9" cy="115.1" r=".57" fill="none" stroke="#0e0e0e" stroke-width=".2"/>
<path d="M237.5 78.2h-11.3v25.5" fill="none" stroke="#0e0e0e" stroke-width=".3"/>
<circle cx="226.2" cy="103.7" r=".57" fill="#0e0e0e"/>
<circle cx="226.2" cy="103.7" r=".57" fill="none" stroke="#0e0e0e" stroke-width=".2"/>
<path d="M104.2 52.7h79.4v62.4h-5.6" fill="none" stroke="#0e0e0e" stroke-width=".3"/>
<circle cx="138.3" cy="52.7" r=".57" fill="#0e0e0e"/>
<circle cx="138.3" cy="52.7" r=".57" fill="none" stroke="#0e0e0e" stroke-width=".2"/>
<path d="M104.2 58.3h82.3v62.4h-8.5" fill="none" stroke="#0e0e0e" stroke-width=".3"/>
<circle cx="141.1" cy="58.3" r=".57" fill="#0e0e0e"/>
<circle cx="141.1" cy="58.3" r=".57" fill="none" stroke="#0e0e0e" stroke-width=".2"/>
<path d="M104.2 64h88v59.6h-14.2" fill="none" stroke="#0e0e0e" stroke-width=".3"/>
<circle cx="143.9" cy="64" r=".57" fill="#0e0e0e"/>
<circle cx="143.9" cy="64" r=".57" fill="none" stroke="#0e0e0e" stroke-width=".2"/>
<path d="M149.6 112.2h-11.3v14.2h-28.4M149.6 106.5h-2.8v2.9h-14.2v5.7h-22.7M226.2 103.7v22.7h-2.9M109.9 120.7h2.9v53.9h73.7v-34h-8.5M149.6 120.7h-31.2v56.7h-73.7v-51h25.5M178 129.2h14.2v2.9M212 126.4h-5.7v5.7" fill="none" stroke="#0e0e0e" stroke-width=".3"/>
<circle cx="226.2" cy="103.7" r=".57" fill="#0e0e0e"/>
<circle cx="226.2" cy="103.7" r=".57" fill="none" stroke="#0e0e0e" stroke-width=".2"/>
<circle cx="226.2" cy="126.4" r=".57" fill="#0e0e0e"/>
<circle cx="226.2" cy="126.4" r=".57" fill="none" stroke="#0e0e0e" stroke-width=".2"/>
<path d="M115.6 95.2h5.7" fill="none" stroke="#0e0e0e" stroke-width=".3"/>
<circle cx="115.6" cy="95.2" r=".57" fill="#0e0e0e"/>
<circle cx="115.6" cy="95.2" r=".57" fill="none" stroke="#0e0e0e" stroke-width=".2"/>
<path d="M115.6 89.5h5.7" fill="none" stroke="#0e0e0e" stroke-width=".3"/>
<circle cx="115.6" cy="89.5" r=".57" fill="#0e0e0e"/>
<circle cx="115.6" cy="89.5" r=".57" fill="none" stroke="#0e0e0e" stroke-width=".2"/>
<path d="M115.6 83.9h5.7" fill="none" stroke="#0e0e0e" stroke-width=".3"/>
<circle cx="115.6" cy="83.9" r=".57" fill="#0e0e0e"/>
<circle cx="115.6" cy="83.9" r=".57" fill="none" stroke="#0e0e0e" stroke-width=".2"/>
<path d="M206.3 72.5v28.4h-28.3M229 72.5h8.5M141.1 117.9h8.5M178 117.9h28.3M70.2 132.1h-19.8v36.8h153.1v-19.8h-25.5M141.1 132.1h8.5M178 132.1h8.5M141.1 146.2h8.5M178 146.2h14.2" fill="none" stroke="#0e0e0e" stroke-width=".3"/>
<path d="M104.2 191.6h5.7v11.4h-5.7z" fill-rule="evenodd" fill="#f5f5f5"/>
<path d="M104.2 191.6h5.7v11.4h-5.7z" fill="none" stroke="#262626" stroke-width=".3"/>
<path d="M105.4 196.4h2.5v1.7h-2.5z" fill-rule="evenodd" fill="#1c1c1c"/>
<path d="M105.4 196.4h2.5v1.7h-2.5zM107.9 197.3h2" fill="none" stroke="#1c1c1c" stroke-width=".3"/>
<path d="M109.9 197.3h5.7" fill="none" stroke="#000" stroke-width=".3"/>
<path d="M138.3 98h11.3M146.8 100.9h2.8M149.6 109.4h2.8M56 197.3h2.9M87.2 197.3h2.9M115.6 197.3h11.3" fill="none" stroke="#0e0e0e" stroke-width=".3"/>
<text font-size="5.1" fill="#0e0e0e" x="180.8" y="193.2">TX Module for Hand Control</text>
<g font-size="2.5">
<text x="37.7" y="5.3">1</text>
<text x="104.8" y="5.3">2</text>
<text x="172.3" y="5.3">3</text>
<text x="239.5" y="5.3">4</text>
<text x="6.9" y="29.1">A</text>
<text x="270.6" y="29.1">A</text>
<text x="100.8" y="49.3">1</text>
<text x="100.8" y="52.1">2</text>
<text x="100.8" y="54.9">3</text>
<text x="100.8" y="57.8">4</text>
<text x="100.8" y="60.6">5</text>
<text x="100.8" y="63.5">6</text>
<text x="208.7" y="72">1</text>
<text x="225.6" y="72">2</text>
<text x="239.9" y="72">1</text>
<text x="214" y="73.4">K</text>
<text x="219.5" y="73.4">A</text>
<text x="239.7" y="74.8">2</text>
<text x="239.9" y="77.6">3</text>
<text x="7" y="82.3">B</text>
<text x="134.9" y="83.3">2</text>
<text x="236.2" y="83.3">NC2</text>
<text x="236.4" y="80.5">NC1</text>
<text x="270.8" y="82.3">B</text>
<text x="134.9" y="89">2</text>
<text x="134.9" y="94.7">2</text>
<text x="154.4" y="98.9">GP0</text>
<text x="154.4" y="101.7">GP1</text>
<text x="166.5" y="98.9">VBUS</text>
<text x="166.8" y="101.7">VSYS</text>
<text x="154.4" y="104.6">GND4</text>
<text x="154.4" y="107.4">GP2</text>
<text x="164.1" y="107.4">3V3_EN</text>
<text x="167.7" y="104.6">GND</text>
<text x="61.2" y="112.8" transform="rotate(-90 61.2 112.8)">1</text>
<text x="154.4" y="110.2">GP3</text>
<text x="154.4" y="113.1">GP4 ADC_VREF</text>
<text x="169" y="110.2">3V3</text>
<text x="77.9" y="115.9">GND</text>
<text x="97.2" y="115.9">SCK</text>
<text x="154.4" y="115.9">GP5</text>
<text x="154.4" y="118.7">GND5</text>
<text x="163" y="115.9">GP28_A2</text>
<text x="165.9" y="118.7">AGND</text>
<text x="61.2" y="121.4" transform="rotate(-90 61.2 121.4)">2</text>
<text x="77.9" y="121.6">VCC</text>
<text x="95.9" y="121.6">MOSI</text>
<text x="154.4" y="121.6">GP6</text>
<text x="154.4" y="124.4">GP7</text>
<text x="163" y="124.4">GP26_A0</text>
<text x="163.2" y="121.6">GP27_A1</text>
<text x="211.6" y="125.9">1</text>
<text x="225.6" y="125.9">2</text>
<text x="77.9" y="127.3">CE</text>
<text x="96" y="127.3">MISO</text>
<text x="154.4" y="127.3">GP8</text>
<text x="154.4" y="130.1">GP9</text>
<text x="167.4" y="130.1">GP22</text>
<text x="167.8" y="127.3">RUN</text>
<text x="7" y="135.4">C</text>
<text x="77.9" y="132.9">CSN</text>
<text x="98" y="132.9">IRQ</text>
<text x="154.4" y="132.9">GND6</text>
<text x="154.4" y="135.8">GP10</text>
<text x="166.4" y="132.9">GND2</text>
<text x="167.6" y="135.8">GP21</text>
<text x="270.7" y="135.4">C</text>
<text x="154.4" y="138.6">GP11</text>
<text x="154.4" y="141.4">GP12</text>
<text x="167.4" y="138.6">GP20</text>
<text x="167.4" y="141.4">GP19</text>
<text x="154.4" y="144.3">GP13</text>
<text x="154.4" y="147.1">GND7</text>
<text x="154.4" y="149.9">GP14</text>
<text x="166.5" y="147.1">GND3</text>
<text x="167.4" y="149.9">GP17</text>
<text x="167.5" y="144.3">GP18</text>
<text x="154.4" y="152.8">GP15</text>
<text x="167.4" y="152.8">GP16</text>
<text x="6.9" y="188.6">D</text>
<text x="170.9" y="188.2">Title</text>
<text x="270.7" y="188.6">D</text>
<text x="52.6" y="196.7">1</text>
<text x="83.8" y="196.7">1</text>
<text x="112.2" y="196.7">1</text>
<text x="170.9" y="196.7">Size</text>
<text x="185" y="196.7">Number</text>
<text x="241.8" y="196.7">Revision</text>
<text x="172.3" y="201">A</text>
<text x="170.9" y="205.2">Date:</text>
<text x="170.9" y="208.1">File:</text>
<text x="183.6" y="205.2">11/28/2025</text>
<text x="183.7" y="208.1">C:\Users\..\TX-Module-Schematic.SchDocDrawn By: Logan Tauch</text>
<text x="227.6" y="205.2">Sheet</text>
<text x="235.2" y="205.2">of</text>
<text x="37.7" y="212.3">1</text>
<text x="104.8" y="212.3">2</text>
<text x="172.3" y="212.3">3</text>
<text x="239.5" y="212.3">4</text>
</g>
<g font-size="2.5" fill="#0e0e0e">
<text x="92.6" y="46.1">P1</text>
<text x="92.6" y="69.4">TSW-106-08-G-S-RA</text>
<text x="212" y="69.1">D1</text>
<text x="242.9" y="69.1">J1</text>
<text x="212" y="77.6">MBR120VLSFT1G</text>
<text x="123.8" y="82.2">R1</text>
<text x="152.4" y="83.3">U2</text>
<text x="123.8" y="87.8">R2</text>
<text x="129.8" y="86.1">10k</text>
<text x="152.4" y="86.1">raspberry pi pico</text>
<text x="243.2" y="89">S3B-PH-SM4-TB(LF)(SN)</text>
<text x="123.8" y="93.5">R3</text>
<text x="129.8" y="91.8">10k</text>
<text x="129.8" y="97.5">10k</text>
<text x="75.9" y="111.7">U1</text>
<text x="64.3" y="119.9">10µF</text>
<text x="64.3" y="117.1">C1</text>
<text x="197.5" y="125.3">DS1 GND</text>
<text x="214.5" y="124.7">R4</text>
<text x="214.5" y="129.8">330</text>
<text x="75.9" y="137.2">NRF24L01+</text>
<text x="197.8" y="137.2">19-217/R6C-AL1M2VY/3T</text>
<text x="152.4" y="157">RASPBERRY_PI_PICO</text>
<text x="44.7" y="191.1">J2</text>
<text x="75.9" y="191.1">J3</text>
<text x="104.2" y="191.1">J4</text>
<text x="47.4" y="196.2">1</text>
<text x="78.6" y="196.2">1</text>
<text x="107" y="196.2">1</text>
<text x="44.7" y="205.2">TSW-101-07-L-S</text>
<text x="75.9" y="205.2">TSW-101-07-L-S</text>
<text x="104.2" y="205.2">TSW-101-07-L-S</text>
</g>
<g font-size="2.5" fill="#262626">
<text x="194.6" y="46.4">+3.3V</text>
<text x="112.7" y="52.1">FLEX_1</text>
<text x="112.7" y="57.8">FLEX_2</text>
<text x="112.7" y="63.5">FLEX_3</text>
<text x="30.6" y="83.3">GND</text>
<text x="115.6" y="83.3">GND1</text>
<text x="115.6" y="89">GND1</text>
<text x="115.6" y="94.7">GND1</text>
<text x="143.9" y="97.5">Spare1</text>
<text x="146.8" y="100.3">Spare2</text>
<text x="229" y="103.2">GND</text>
<text x="138.4" y="111.7">GND</text>
<text x="152.4" y="108.8">Spare3</text>
<text x="35.8" y="117.3">+3.3V</text>
<text x="47.5" y="114.5">GND</text>
<text x="115.6" y="114.5">RxTx_SCK</text>
<text x="50.4" y="125.9">RxTx_CE</text>
<text x="124.1" y="125.9">RxTx_MISO</text>
<text x="138.4" y="125.9">GND</text>
<text x="53.2" y="131.5">RxTx_CSN</text>
<text x="180.8" y="128.7">LED_IN</text>
<text x="138.4" y="140">GND</text>
<text x="183.7" y="140">GND</text>
<text x="138.4" y="154.2">GND</text>
<text x="189.4" y="154.2">GND</text>
<text x="138.3" y="174">RxTx_MOSI</text>
<text x="58.9" y="196.7">Spare3</text>
<text x="87.2" y="196.7">Spare2</text>
<text x="121.2" y="196.7">Spare1</text>
</g>
</svg>
